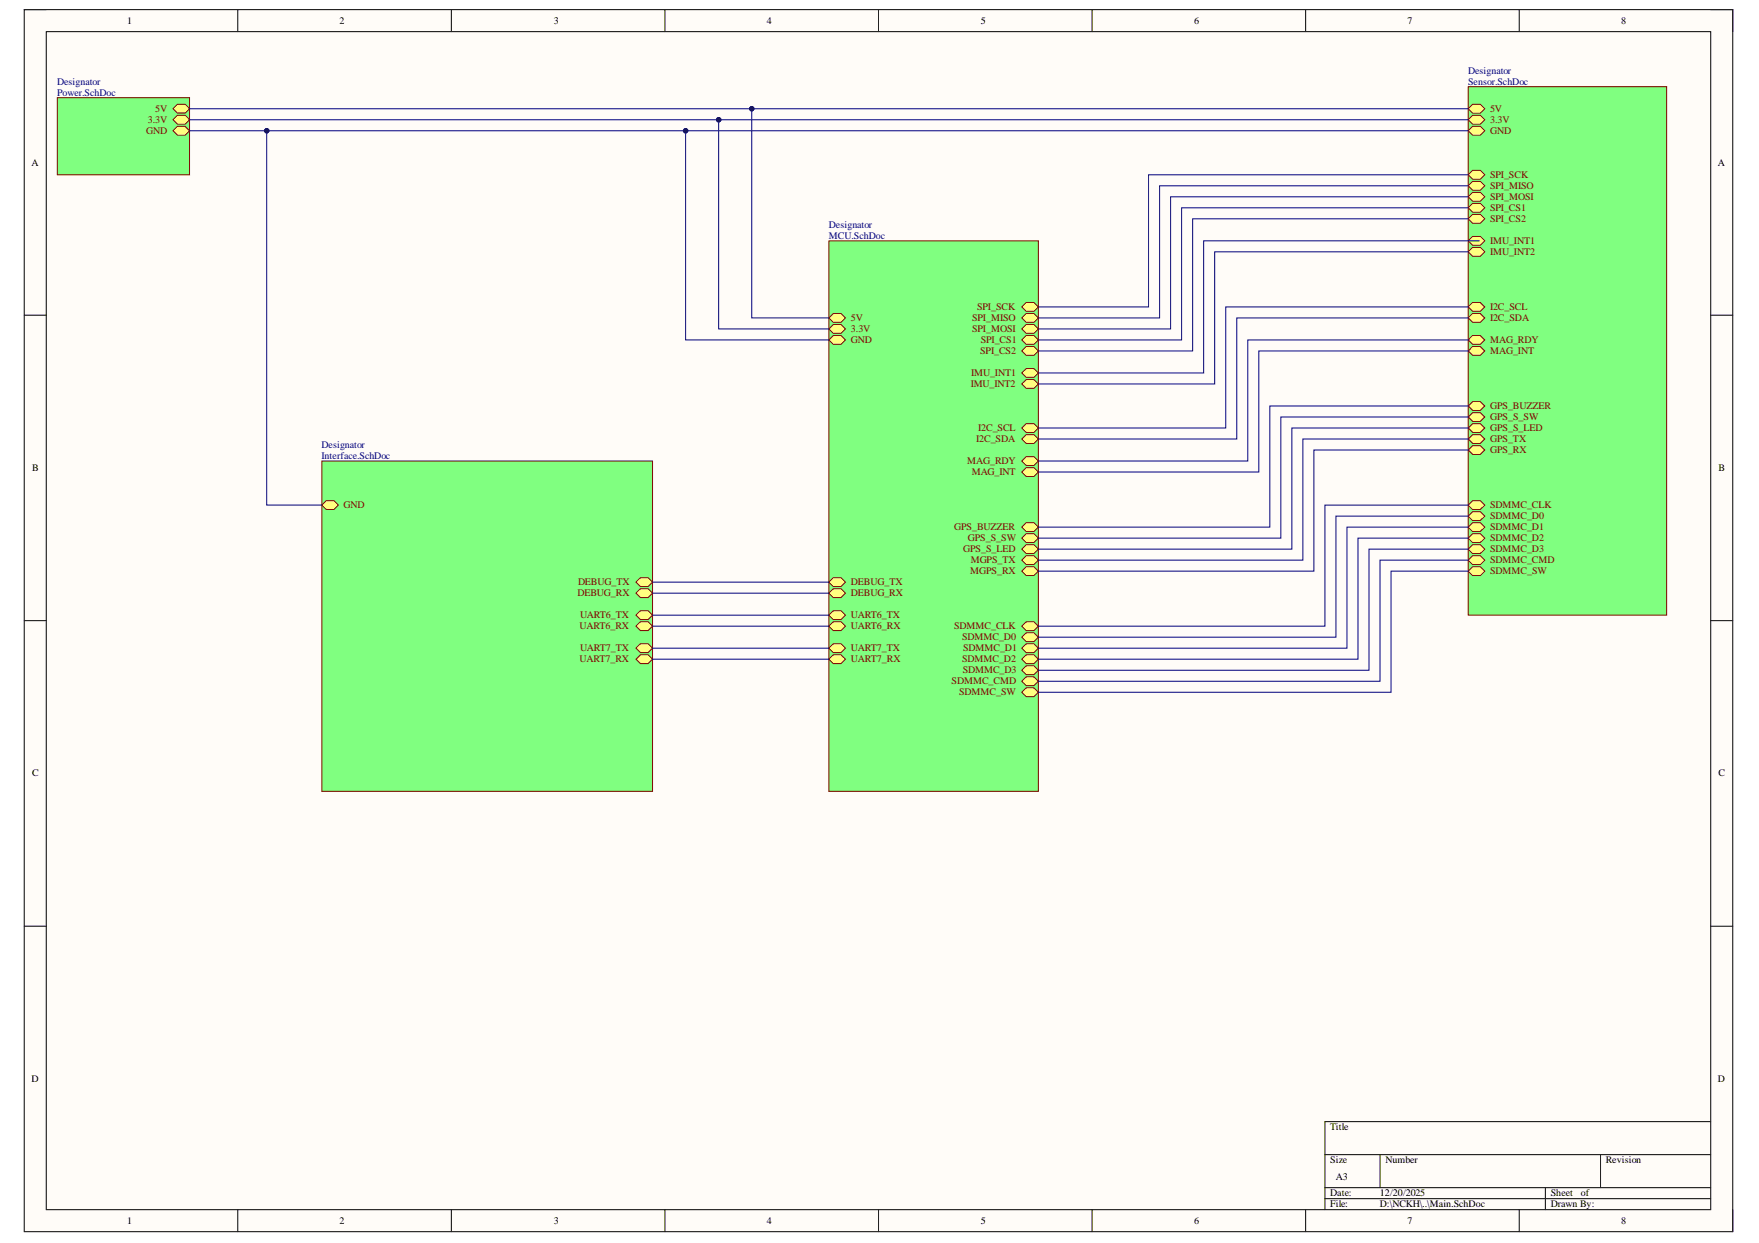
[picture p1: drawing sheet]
<svg xmlns="http://www.w3.org/2000/svg" width="297mm" height="210mm" viewBox="0 0 297 210" stroke-linecap="round" stroke-linejoin="round" font-family="sans-serif">
<path d="M4.1 1.6h288.5v206.4h-288.5z" fill-rule="evenodd" fill="#fffcf8"/>
<path d="M4.1 1.6h288.5v206.4h-288.5z" fill="none" stroke="#000" stroke-width=".17"/>
<path d="M7.8 5.3h281.1v199h-281.1z" fill-rule="evenodd" fill="#fffcf8"/>
<g fill="none" stroke="#000" stroke-width=".17">
<path d="M4.1 1.6h3.7M7.8 5.3h281.1v199h-281.1zM40.2 1.6v3.7M76.2 1.6v3.7M112.3 1.6v3.7M148.3 1.6v3.7M184.4 1.6v3.7M220.5 1.6v3.7M256.5 1.6v3.7M288.9 1.6h3.7v3.7M4.1 53.2h3.7M288.9 53.2h3.7"/>
<path d="M4.1 104.8h3.7M288.9 104.8h3.7M4.1 156.4h3.7M288.9 156.4h3.7M223.7 195h65.2M233 195v5.6M270.3 195v5.6M288.9 189.4h-65.2v14.9M40.2 204.3v3.7M76.2 204.3v3.7M112.3 204.3v3.7M148.4 204.3v3.7"/>
<path d="M184.4 204.3v3.7M220.5 204.3v3.7M223.7 200.6h65.2M223.7 202.4h65.2M256.5 204.3v3.7M261 200.6v3.7M292.6 204.3v3.7"/>
</g>
<path d="M140 40.7h35.3v92.9h-35.3z" fill-rule="evenodd" fill="#80ff80"/>
<path d="M140 40.7h35.3v92.9h-35.3z" fill="none" stroke="#800000" stroke-width=".17"/>
<path d="M172.5 64.8l.8-.7h1.3l.7 .7-.7 .8h-1.3z" fill-rule="evenodd" fill="#ffff80"/>
<path d="M172.5 64.8l.8-.7h1.3l.7 .7-.7 .8h-1.3z" fill="none" stroke="#800000" stroke-width=".17"/>
<path d="M172.5 96.4l.8-.7h1.3l.7 .7-.7 .8h-1.3z" fill-rule="evenodd" fill="#ffff80"/>
<path d="M172.5 96.4l.8-.7h1.3l.7 .7-.7 .8h-1.3z" fill="none" stroke="#800000" stroke-width=".17"/>
<path d="M172.5 94.6l.8-.8h1.3l.7 .8-.7 .7h-1.3z" fill-rule="evenodd" fill="#ffff80"/>
<path d="M172.5 94.6l.8-.8h1.3l.7 .8-.7 .7h-1.3z" fill="none" stroke="#800000" stroke-width=".17"/>
<path d="M172.5 77.9l.8-.8h1.3l.7 .8-.7 .7h-1.3z" fill-rule="evenodd" fill="#ffff80"/>
<path d="M172.5 77.9l.8-.8h1.3l.7 .8-.7 .7h-1.3z" fill="none" stroke="#800000" stroke-width=".17"/>
<path d="M172.5 79.7l.8-.7h1.3l.7 .7-.7 .8h-1.3z" fill-rule="evenodd" fill="#ffff80"/>
<path d="M172.5 79.7l.8-.7h1.3l.7 .7-.7 .8h-1.3z" fill="none" stroke="#800000" stroke-width=".17"/>
<path d="M140 57.4l.7-.7h1.3l.8 .7-.8 .7h-1.3z" fill-rule="evenodd" fill="#ffff80"/>
<path d="M140 57.4l.7-.7h1.3l.8 .7-.8 .7h-1.3z" fill="none" stroke="#800000" stroke-width=".17"/>
<path d="M140 55.5l.7-.7h1.3l.8 .7-.8 .8h-1.3z" fill-rule="evenodd" fill="#ffff80"/>
<path d="M140 55.5l.7-.7h1.3l.8 .7-.8 .8h-1.3z" fill="none" stroke="#800000" stroke-width=".17"/>
<path d="M140 53.7l.7-.8h1.3l.8 .8-.8 .7h-1.3z" fill-rule="evenodd" fill="#ffff80"/>
<path d="M140 53.7l.7-.8h1.3l.8 .8-.8 .7h-1.3z" fill="none" stroke="#800000" stroke-width=".17"/>
<path d="M172.5 57.4l.8-.7h1.3l.7 .7-.7 .7h-1.3z" fill-rule="evenodd" fill="#ffff80"/>
<path d="M172.5 57.4l.8-.7h1.3l.7 .7-.7 .7h-1.3z" fill="none" stroke="#800000" stroke-width=".17"/>
<path d="M172.5 51.8l.8-.7h1.3l.7 .7-.7 .8h-1.3z" fill-rule="evenodd" fill="#ffff80"/>
<path d="M172.5 51.8l.8-.7h1.3l.7 .7-.7 .8h-1.3z" fill="none" stroke="#800000" stroke-width=".17"/>
<path d="M172.5 53.7l.8-.8h1.3l.7 .8-.7 .7h-1.3z" fill-rule="evenodd" fill="#ffff80"/>
<path d="M172.5 53.7l.8-.8h1.3l.7 .8-.7 .7h-1.3z" fill="none" stroke="#800000" stroke-width=".17"/>
<path d="M172.5 55.5l.8-.7h1.3l.7 .7-.7 .8h-1.3z" fill-rule="evenodd" fill="#ffff80"/>
<path d="M172.5 55.5l.8-.7h1.3l.7 .7-.7 .8h-1.3z" fill="none" stroke="#800000" stroke-width=".17"/>
<path d="M172.5 74.1l.8-.7h1.3l.7 .7-.7 .8h-1.3z" fill-rule="evenodd" fill="#ffff80"/>
<path d="M172.5 74.1l.8-.7h1.3l.7 .7-.7 .8h-1.3z" fill="none" stroke="#800000" stroke-width=".17"/>
<path d="M172.5 72.3l.8-.8h1.3l.7 .8-.7 .7h-1.3z" fill-rule="evenodd" fill="#ffff80"/>
<path d="M172.5 72.3l.8-.8h1.3l.7 .8-.7 .7h-1.3z" fill="none" stroke="#800000" stroke-width=".17"/>
<path d="M140 111.3l.7-.7h1.3l.8 .7-.8 .8h-1.3z" fill-rule="evenodd" fill="#ffff80"/>
<path d="M140 111.3l.7-.7h1.3l.8 .7-.8 .8h-1.3z" fill="none" stroke="#800000" stroke-width=".17"/>
<path d="M140 105.7l.7-.7h1.3l.8 .7-.8 .8h-1.3z" fill-rule="evenodd" fill="#ffff80"/>
<path d="M140 105.7l.7-.7h1.3l.8 .7-.8 .8h-1.3z" fill="none" stroke="#800000" stroke-width=".17"/>
<path d="M140 103.9l.7-.8h1.3l.8 .8-.8 .7h-1.3z" fill-rule="evenodd" fill="#ffff80"/>
<path d="M140 103.9l.7-.8h1.3l.8 .8-.8 .7h-1.3z" fill="none" stroke="#800000" stroke-width=".17"/>
<path d="M172.5 89l.8-.7h1.3l.7 .7-.7 .8h-1.3z" fill-rule="evenodd" fill="#ffff80"/>
<path d="M172.5 89l.8-.7h1.3l.7 .7-.7 .8h-1.3z" fill="none" stroke="#800000" stroke-width=".17"/>
<path d="M140 109.5l.7-.8h1.3l.8 .8-.8 .7h-1.3z" fill-rule="evenodd" fill="#ffff80"/>
<path d="M140 109.5l.7-.8h1.3l.8 .8-.8 .7h-1.3z" fill="none" stroke="#800000" stroke-width=".17"/>
<path d="M172.5 90.9l.8-.8h1.3l.7 .8-.7 .7h-1.3z" fill-rule="evenodd" fill="#ffff80"/>
<path d="M172.5 90.9l.8-.8h1.3l.7 .8-.7 .7h-1.3z" fill="none" stroke="#800000" stroke-width=".17"/>
<path d="M140 98.3l.7-.7h1.3l.8 .7-.8 .7h-1.3z" fill-rule="evenodd" fill="#ffff80"/>
<path d="M140 98.3l.7-.7h1.3l.8 .7-.8 .7h-1.3z" fill="none" stroke="#800000" stroke-width=".17"/>
<path d="M140 100.2l.7-.8h1.3l.8 .8-.8 .7h-1.3z" fill-rule="evenodd" fill="#ffff80"/>
<path d="M140 100.2l.7-.8h1.3l.8 .8-.8 .7h-1.3z" fill="none" stroke="#800000" stroke-width=".17"/>
<path d="M172.5 59.3l.8-.8h1.3l.7 .8-.7 .7h-1.3z" fill-rule="evenodd" fill="#ffff80"/>
<path d="M172.5 59.3l.8-.8h1.3l.7 .8-.7 .7h-1.3z" fill="none" stroke="#800000" stroke-width=".17"/>
<path d="M172.5 63l.8-.8h1.3l.7 .8-.7 .7h-1.3z" fill-rule="evenodd" fill="#ffff80"/>
<path d="M172.5 63l.8-.8h1.3l.7 .8-.7 .7h-1.3z" fill="none" stroke="#800000" stroke-width=".17"/>
<path d="M172.5 92.7l.8-.7h1.3l.7 .7-.7 .8h-1.3z" fill-rule="evenodd" fill="#ffff80"/>
<path d="M172.5 92.7l.8-.7h1.3l.7 .7-.7 .8h-1.3z" fill="none" stroke="#800000" stroke-width=".17"/>
<path d="M172.5 107.6l.8-.7h1.3l.7 .7-.7 .7h-1.3z" fill-rule="evenodd" fill="#ffff80"/>
<path d="M172.5 107.6l.8-.7h1.3l.7 .7-.7 .7h-1.3z" fill="none" stroke="#800000" stroke-width=".17"/>
<path d="M172.5 109.5l.8-.8h1.3l.7 .8-.7 .7h-1.3z" fill-rule="evenodd" fill="#ffff80"/>
<path d="M172.5 109.5l.8-.8h1.3l.7 .8-.7 .7h-1.3z" fill="none" stroke="#800000" stroke-width=".17"/>
<path d="M172.5 105.7l.8-.7h1.3l.7 .7-.7 .8h-1.3z" fill-rule="evenodd" fill="#ffff80"/>
<path d="M172.5 105.7l.8-.7h1.3l.7 .7-.7 .8h-1.3z" fill="none" stroke="#800000" stroke-width=".17"/>
<path d="M172.5 113.2l.8-.8h1.3l.7 .8-.7 .7h-1.3z" fill-rule="evenodd" fill="#ffff80"/>
<path d="M172.5 113.2l.8-.8h1.3l.7 .8-.7 .7h-1.3z" fill="none" stroke="#800000" stroke-width=".17"/>
<path d="M172.5 111.3l.8-.7h1.3l.7 .7-.7 .8h-1.3z" fill-rule="evenodd" fill="#ffff80"/>
<path d="M172.5 111.3l.8-.7h1.3l.7 .7-.7 .8h-1.3z" fill="none" stroke="#800000" stroke-width=".17"/>
<path d="M172.5 115l.8-.7h1.3l.7 .7-.7 .8h-1.3z" fill-rule="evenodd" fill="#ffff80"/>
<path d="M172.5 115l.8-.7h1.3l.7 .7-.7 .8h-1.3z" fill="none" stroke="#800000" stroke-width=".17"/>
<path d="M172.5 116.9l.8-.7h1.3l.7 .7-.7 .7h-1.3z" fill-rule="evenodd" fill="#ffff80"/>
<path d="M172.5 116.9l.8-.7h1.3l.7 .7-.7 .7h-1.3z" fill="none" stroke="#800000" stroke-width=".17"/>
<path d="M9.7 16.5h22.3v13h-22.3z" fill-rule="evenodd" fill="#80ff80"/>
<path d="M9.7 16.5h22.3v13h-22.3z" fill="none" stroke="#800000" stroke-width=".17"/>
<path d="M29.2 22.1l.8-.8h1.3l.7 .8-.7 .7h-1.3z" fill-rule="evenodd" fill="#ffff80"/>
<path d="M29.2 22.1l.8-.8h1.3l.7 .8-.7 .7h-1.3z" fill="none" stroke="#800000" stroke-width=".17"/>
<path d="M29.2 20.2l.8-.7h1.3l.7 .7-.7 .8h-1.3z" fill-rule="evenodd" fill="#ffff80"/>
<path d="M29.2 20.2l.8-.7h1.3l.7 .7-.7 .8h-1.3z" fill="none" stroke="#800000" stroke-width=".17"/>
<path d="M29.2 18.4l.8-.8h1.3l.7 .8-.7 .7h-1.3z" fill-rule="evenodd" fill="#ffff80"/>
<path d="M29.2 18.4l.8-.8h1.3l.7 .8-.7 .7h-1.3z" fill="none" stroke="#800000" stroke-width=".17"/>
<path d="M247.9 14.6h33.5v89.3h-33.5z" fill-rule="evenodd" fill="#80ff80"/>
<path d="M247.9 14.6h33.5v89.3h-33.5z" fill="none" stroke="#800000" stroke-width=".17"/>
<path d="M248.7 58.5h1.3l.7 .8-.7 .7h-1.3l-.8-.7z" fill-rule="evenodd" fill="#ffff80"/>
<path d="M248.7 58.5h1.3l.7 .8-.7 .7h-1.3l-.8-.7z" fill="none" stroke="#800000" stroke-width=".17"/>
<path d="M247.9 33.2l.8-.7h1.3l.7 .7-.7 .8h-1.3z" fill-rule="evenodd" fill="#ffff80"/>
<path d="M247.9 33.2l.8-.7h1.3l.7 .7-.7 .8h-1.3z" fill="none" stroke="#800000" stroke-width=".17"/>
<path d="M247.9 31.4l.8-.8h1.3l.7 .8-.7 .7h-1.3z" fill-rule="evenodd" fill="#ffff80"/>
<path d="M247.9 31.4l.8-.8h1.3l.7 .8-.7 .7h-1.3z" fill="none" stroke="#800000" stroke-width=".17"/>
<path d="M247.9 42.5l.8-.7h1.3l.7 .7-.7 .8h-1.3z" fill-rule="evenodd" fill="#ffff80"/>
<path d="M247.9 42.5l.8-.7h1.3l.7 .7-.7 .8h-1.3z" fill="none" stroke="#800000" stroke-width=".17"/>
<path d="M248.7 51.1h1.3l.7 .7-.7 .8h-1.3l-.8-.8z" fill-rule="evenodd" fill="#ffff80"/>
<path d="M248.7 51.1h1.3l.7 .7-.7 .8h-1.3l-.8-.8z" fill="none" stroke="#800000" stroke-width=".17"/>
<path d="M248.7 28.8h1.3l.7 .7-.7 .8h-1.3l-.8-.8z" fill-rule="evenodd" fill="#ffff80"/>
<path d="M248.7 28.8h1.3l.7 .7-.7 .8h-1.3l-.8-.8z" fill="none" stroke="#800000" stroke-width=".17"/>
<path d="M248.7 52.9h1.3l.7 .8-.7 .7h-1.3l-.8-.7z" fill-rule="evenodd" fill="#ffff80"/>
<path d="M248.7 52.9h1.3l.7 .8-.7 .7h-1.3l-.8-.7z" fill="none" stroke="#800000" stroke-width=".17"/>
<path d="M248.7 56.7h1.3l.7 .7-.7 .7h-1.3l-.8-.7z" fill-rule="evenodd" fill="#ffff80"/>
<path d="M248.7 56.7h1.3l.7 .7-.7 .7h-1.3l-.8-.7z" fill="none" stroke="#800000" stroke-width=".17"/>
<path d="M247.9 74.1l.8-.7h1.3l.7 .7-.7 .8h-1.3z" fill-rule="evenodd" fill="#ffff80"/>
<path d="M247.9 74.1l.8-.7h1.3l.7 .7-.7 .8h-1.3z" fill="none" stroke="#800000" stroke-width=".17"/>
<path d="M247.9 76l.8-.7h1.3l.7 .7-.7 .7h-1.3z" fill-rule="evenodd" fill="#ffff80"/>
<path d="M247.9 76l.8-.7h1.3l.7 .7-.7 .7h-1.3z" fill="none" stroke="#800000" stroke-width=".17"/>
<path d="M247.9 37l.8-.8h1.3l.7 .8-.7 .7h-1.3z" fill-rule="evenodd" fill="#ffff80"/>
<path d="M247.9 37l.8-.8h1.3l.7 .8-.7 .7h-1.3z" fill="none" stroke="#800000" stroke-width=".17"/>
<path d="M248.7 17.6h1.3l.7 .8-.7 .7h-1.3l-.8-.7z" fill-rule="evenodd" fill="#ffff80"/>
<path d="M248.7 17.6h1.3l.7 .8-.7 .7h-1.3l-.8-.7z" fill="none" stroke="#800000" stroke-width=".17"/>
<path d="M248.7 21.3h1.3l.7 .8-.7 .7h-1.3l-.8-.7z" fill-rule="evenodd" fill="#ffff80"/>
<path d="M248.7 21.3h1.3l.7 .8-.7 .7h-1.3l-.8-.7z" fill="none" stroke="#800000" stroke-width=".17"/>
<path d="M248.7 19.5h1.3l.7 .7-.7 .8h-1.3l-.8-.8z" fill-rule="evenodd" fill="#ffff80"/>
<path d="M248.7 19.5h1.3l.7 .7-.7 .8h-1.3l-.8-.8z" fill="none" stroke="#800000" stroke-width=".17"/>
<path d="M247.9 70.4l.8-.7h1.3l.7 .7-.7 .8h-1.3z" fill-rule="evenodd" fill="#ffff80"/>
<path d="M247.9 70.4l.8-.7h1.3l.7 .7-.7 .8h-1.3z" fill="none" stroke="#800000" stroke-width=".17"/>
<path d="M247.9 72.3l.8-.8h1.3l.7 .8-.7 .7h-1.3z" fill-rule="evenodd" fill="#ffff80"/>
<path d="M247.9 72.3l.8-.8h1.3l.7 .8-.7 .7h-1.3z" fill="none" stroke="#800000" stroke-width=".17"/>
<path d="M247.9 68.6l.8-.8h1.3l.7 .8-.7 .7h-1.3z" fill-rule="evenodd" fill="#ffff80"/>
<path d="M247.9 68.6l.8-.8h1.3l.7 .8-.7 .7h-1.3z" fill="none" stroke="#800000" stroke-width=".17"/>
<path d="M248.7 84.5h1.3l.7 .8-.7 .7h-1.3l-.8-.7z" fill-rule="evenodd" fill="#ffff80"/>
<path d="M248.7 84.5h1.3l.7 .8-.7 .7h-1.3l-.8-.7z" fill="none" stroke="#800000" stroke-width=".17"/>
<path d="M248.7 86.4h1.3l.7 .8-.7 .7h-1.3l-.8-.7z" fill-rule="evenodd" fill="#ffff80"/>
<path d="M248.7 86.4h1.3l.7 .8-.7 .7h-1.3l-.8-.7z" fill="none" stroke="#800000" stroke-width=".17"/>
<path d="M248.7 88.3h1.3l.7 .7-.7 .8h-1.3l-.8-.8z" fill-rule="evenodd" fill="#ffff80"/>
<path d="M248.7 88.3h1.3l.7 .7-.7 .8h-1.3l-.8-.8z" fill="none" stroke="#800000" stroke-width=".17"/>
<path d="M248.7 90.1h1.3l.7 .8-.7 .7h-1.3l-.8-.7z" fill-rule="evenodd" fill="#ffff80"/>
<path d="M248.7 90.1h1.3l.7 .8-.7 .7h-1.3l-.8-.7z" fill="none" stroke="#800000" stroke-width=".17"/>
<path d="M248.7 92h1.3l.7 .7-.7 .8h-1.3l-.8-.8z" fill-rule="evenodd" fill="#ffff80"/>
<path d="M248.7 92h1.3l.7 .7-.7 .8h-1.3l-.8-.8z" fill="none" stroke="#800000" stroke-width=".17"/>
<path d="M248.7 93.8h1.3l.7 .8-.7 .7h-1.3l-.8-.7z" fill-rule="evenodd" fill="#ffff80"/>
<path d="M248.7 93.8h1.3l.7 .8-.7 .7h-1.3l-.8-.7z" fill="none" stroke="#800000" stroke-width=".17"/>
<path d="M247.9 96.4l.8-.7h1.3l.7 .7-.7 .8h-1.3z" fill-rule="evenodd" fill="#ffff80"/>
<path d="M247.9 96.4l.8-.7h1.3l.7 .7-.7 .8h-1.3z" fill="none" stroke="#800000" stroke-width=".17"/>
<path d="M247.9 35.1l.8-.7h1.3l.7 .7-.7 .7h-1.3z" fill-rule="evenodd" fill="#ffff80"/>
<path d="M247.9 35.1l.8-.7h1.3l.7 .7-.7 .7h-1.3z" fill="none" stroke="#800000" stroke-width=".17"/>
<path d="M247.9 40.7l.8-.8h1.3l.7 .8-.7 .7h-1.3z" fill-rule="evenodd" fill="#ffff80"/>
<path d="M247.9 40.7l.8-.8h1.3l.7 .8-.7 .7h-1.3z" fill="none" stroke="#800000" stroke-width=".17"/>
<path d="M54.3 77.9h55.9v55.7h-55.9z" fill-rule="evenodd" fill="#80ff80"/>
<path d="M54.3 77.9h55.9v55.7h-55.9z" fill="none" stroke="#800000" stroke-width=".17"/>
<path d="M54.3 85.3l.8-.8h1.3l.7 .8-.7 .7h-1.3z" fill-rule="evenodd" fill="#ffff80"/>
<path d="M54.3 85.3l.8-.8h1.3l.7 .8-.7 .7h-1.3z" fill="none" stroke="#800000" stroke-width=".17"/>
<path d="M107.4 98.3l.7-.7h1.3l.8 .7-.8 .7h-1.3z" fill-rule="evenodd" fill="#ffff80"/>
<path d="M107.4 98.3l.7-.7h1.3l.8 .7-.8 .7h-1.3z" fill="none" stroke="#800000" stroke-width=".17"/>
<path d="M107.4 100.2l.7-.8h1.3l.8 .8-.8 .7h-1.3z" fill-rule="evenodd" fill="#ffff80"/>
<path d="M107.4 100.2l.7-.8h1.3l.8 .8-.8 .7h-1.3z" fill="none" stroke="#800000" stroke-width=".17"/>
<path d="M107.4 103.9l.7-.8h1.3l.8 .8-.8 .7h-1.3z" fill-rule="evenodd" fill="#ffff80"/>
<path d="M107.4 103.9l.7-.8h1.3l.8 .8-.8 .7h-1.3z" fill="none" stroke="#800000" stroke-width=".17"/>
<path d="M107.4 105.7l.7-.7h1.3l.8 .7-.8 .8h-1.3z" fill-rule="evenodd" fill="#ffff80"/>
<path d="M107.4 105.7l.7-.7h1.3l.8 .7-.8 .8h-1.3z" fill="none" stroke="#800000" stroke-width=".17"/>
<path d="M107.4 109.5l.7-.8h1.3l.8 .8-.8 .7h-1.3z" fill-rule="evenodd" fill="#ffff80"/>
<path d="M107.4 109.5l.7-.8h1.3l.8 .8-.8 .7h-1.3z" fill="none" stroke="#800000" stroke-width=".17"/>
<path d="M107.4 111.3l.7-.7h1.3l.8 .7-.8 .8h-1.3z" fill-rule="evenodd" fill="#ffff80"/>
<path d="M107.4 111.3l.7-.7h1.3l.8 .7-.8 .8h-1.3z" fill="none" stroke="#800000" stroke-width=".17"/>
<path d="M126.9 18.4v35.3h13.1" fill="none" stroke="#000080" stroke-width=".17"/>
<circle cx="126.9" cy="18.4" r=".37" fill="#000080"/>
<g fill="none" stroke="#000080" stroke-width=".17">
<path d="M121.4 20.2v35.3h18.6"/>
<circle cx="126.9" cy="18.4" r=".37"/>
</g>
<circle cx="121.4" cy="20.2" r=".37" fill="#000080"/>
<g fill="none" stroke="#000080" stroke-width=".17">
<path d="M115.8 22.1v35.3h24.2"/>
<circle cx="121.4" cy="20.2" r=".37"/>
</g>
<circle cx="115.8" cy="22.1" r=".37" fill="#000080"/>
<g fill="none" stroke="#000080" stroke-width=".17">
<path d="M45 22.1v63.2h9.3"/>
<circle cx="115.8" cy="22.1" r=".37"/>
</g>
<circle cx="45" cy="22.1" r=".37" fill="#000080"/>
<g fill="none" stroke="#000080" stroke-width=".17">
<path d="M32 22.1h215.9"/>
<circle cx="45" cy="22.1" r=".37"/>
</g>
<circle cx="45" cy="22.1" r=".37" fill="#000080"/>
<circle cx="45" cy="22.1" r=".37" fill="none" stroke="#000080" stroke-width=".17"/>
<circle cx="115.8" cy="22.1" r=".37" fill="#000080"/>
<g fill="none" stroke="#000080" stroke-width=".17">
<path d="M32 20.2h215.9"/>
<circle cx="115.8" cy="22.1" r=".37"/>
</g>
<circle cx="121.4" cy="20.2" r=".37" fill="#000080"/>
<g fill="none" stroke="#000080" stroke-width=".17">
<path d="M32 18.4h215.9"/>
<circle cx="121.4" cy="20.2" r=".37"/>
</g>
<circle cx="126.9" cy="18.4" r=".37" fill="#000080"/>
<g fill="none" stroke="#000080" stroke-width=".17">
<path d="M247.9 29.5h-53.9v22.3h-18.7M247.9 31.4h-52.1v22.3h-20.5M247.9 33.2h-50.2v22.3h-22.4M247.9 35.1h-48.4v22.3h-24.2M247.9 37h-46.5v22.3h-26.1M247.9 42.5h-42.8v22.3h-29.8M247.9 51.8h-40.9v20.5h-31.7M247.9 53.7h-39v20.4h-33.6M247.9 57.4h-37.2v20.5h-35.4M247.9 59.3h-35.3v20.4h-37.3M249.8 40.7h-46.5v22.3h-28M247.9 68.6h-33.5v20.4h-39.1"/>
<path d="M247.9 70.4h-31.6v20.5h-41M247.9 72.3h-29.7v20.4h-42.9M247.9 74.1h-27.9v20.5h-44.7M247.9 76h-26v20.4h-46.6M110.2 98.3h29.8M247.9 85.3h-24.2v20.4h-48.4M247.9 87.2h-22.3v20.4h-50.3M247.9 89h-20.4v20.5h-52.2M247.9 90.9h-18.6v20.4h-54M247.9 92.7h-16.7v20.5h-55.9M247.9 94.6h-14.9v20.4h-57.7M247.9 96.4h-13v20.5h-59.6"/>
<path d="M110.2 100.2h29.8M110.2 103.9h29.8M110.2 105.7h29.8M110.2 109.5h29.8M110.2 111.3h29.8"/>
<circle cx="126.9" cy="18.4" r=".37"/>
</g>
<g font-size="1.7">
<text x="21.5" y="4.1">1</text>
<text x="57.3" y="4.1">2</text>
<text x="93.5" y="4.1">3</text>
<text x="129.5" y="4.1">4</text>
<text x="165.6" y="4.1">5</text>
<text x="201.6" y="4.1">6</text>
<text x="237.7" y="4.1">7</text>
<text x="273.8" y="4.1">8</text>
<text x="5.3" y="28">A</text>
<text x="290.1" y="28">A</text>
<text x="5.4" y="79.6">B</text>
<text x="290.2" y="79.6">B</text>
<text x="5.4" y="131.1">C</text>
<text x="290.2" y="131.1">C</text>
<text x="5.3" y="182.7">D</text>
<text x="290.1" y="182.7">D</text>
<text x="224.6" y="190.8">Title</text>
<text x="224.6" y="196.4">Size</text>
<text x="234" y="196.4">Number</text>
<text x="271.2" y="196.4">Revision</text>
<text x="224.6" y="202">Date:</text>
<text x="224.6" y="203.9">File:</text>
<text x="225.6" y="199.2">A3</text>
<text x="233" y="202">12/20/2025</text>
<text x="233" y="203.9">D:\NCKH\..\Main.SchDoc</text>
<text x="261.9" y="202">Sheet</text>
<text x="261.9" y="203.9">Drawn By:</text>
<text x="266.9" y="202">of</text>
<text x="21.5" y="206.6">1</text>
<text x="57.3" y="206.6">2</text>
<text x="93.5" y="206.6">3</text>
<text x="129.5" y="206.6">4</text>
<text x="165.6" y="206.6">5</text>
<text x="201.6" y="206.6">6</text>
<text x="237.7" y="206.6">7</text>
<text x="273.8" y="206.6">8</text>
</g>
<g font-size="1.7" fill="#000080">
<text x="9.6" y="14.3">Designator</text>
<text x="9.6" y="16.1">Power.SchDoc</text>
<text x="247.9" y="12.4">Designator</text>
<text x="247.9" y="14.3">Sensor.SchDoc</text>
<text x="140" y="38.4">Designator</text>
<text x="140" y="40.3">MCU.SchDoc</text>
<text x="54.3" y="75.6">Designator</text>
<text x="54.3" y="77.5">Interface.SchDoc</text>
</g>
<g font-size="1.7" fill="#800000">
<text x="24.7" y="22.6">GND</text>
<text x="25" y="20.8">3.3V</text>
<text x="26.2" y="18.9">5V</text>
<text x="251.6" y="18.9">5V</text>
<text x="251.6" y="22.6">GND</text>
<text x="251.6" y="20.8">3.3V</text>
<text x="251.6" y="33.8">SPI_MOSI</text>
<text x="251.6" y="31.9">SPI_MISO</text>
<text x="251.6" y="30.1">SPI_SCK</text>
<text x="251.6" y="35.7">SPI_CS1</text>
<text x="251.6" y="37.5">SPI_CS2</text>
<text x="251.6" y="41.2">IMU_INT1</text>
<text x="251.6" y="43.1">IMU_INT2</text>
<text x="165" y="52.4">SPI_SCK</text>
<text x="251.6" y="52.4">I2C_SCL</text>
<text x="143.7" y="58">GND</text>
<text x="143.7" y="56.1">3.3V</text>
<text x="143.7" y="54.2">5V</text>
<text x="164.2" y="54.2">SPI_MISO</text>
<text x="164.2" y="56.1">SPI_MOSI</text>
<text x="165.5" y="59.8">SPI_CS2</text>
<text x="165.6" y="58">SPI_CS1</text>
<text x="251.6" y="59.8">MAG_INT</text>
<text x="251.6" y="54.2">I2C_SDA</text>
<text x="251.6" y="58">MAG_RDY</text>
<text x="163.9" y="65.4">IMU_INT2</text>
<text x="164" y="63.5">IMU_INT1</text>
<text x="251.6" y="71">GPS_S_SW</text>
<text x="251.6" y="69.1">GPS_BUZZER</text>
<text x="164.8" y="74.7">I2C_SDA</text>
<text x="165.2" y="72.8">I2C_SCL</text>
<text x="251.6" y="74.7">GPS_TX</text>
<text x="251.6" y="76.5">GPS_RX</text>
<text x="251.6" y="72.8">GPS_S_LED</text>
<text x="163.3" y="78.4">MAG_RDY</text>
<text x="164.1" y="80.3">MAG_INT</text>
<text x="58" y="85.8">GND</text>
<text x="161.1" y="89.6">GPS_BUZZER</text>
<text x="251.6" y="85.8">SDMMC_CLK</text>
<text x="251.6" y="87.7">SDMMC_D0</text>
<text x="251.6" y="89.6">SDMMC_D1</text>
<text x="162.6" y="93.3">GPS_S_LED</text>
<text x="163.4" y="91.4">GPS_S_SW</text>
<text x="163.9" y="95.1">MGPS_TX</text>
<text x="251.6" y="91.4">SDMMC_D2</text>
<text x="251.6" y="93.3">SDMMC_D3</text>
<text x="251.6" y="95.1">SDMMC_CMD</text>
<text x="97.5" y="100.7">DEBUG_RX</text>
<text x="97.6" y="98.8">DEBUG_TX</text>
<text x="143.7" y="98.8">DEBUG_TX</text>
<text x="143.7" y="100.7">DEBUG_RX</text>
<text x="163.8" y="97">MGPS_RX</text>
<text x="251.6" y="97">SDMMC_SW</text>
<text x="97.9" y="106.3">UART6_RX</text>
<text x="97.9" y="104.4">UART6_TX</text>
<text x="143.7" y="106.3">UART6_RX</text>
<text x="143.7" y="104.4">UART6_TX</text>
<text x="161.1" y="106.3">SDMMC_CLK</text>
<text x="97.9" y="111.9">UART7_RX</text>
<text x="97.9" y="110">UART7_TX</text>
<text x="143.7" y="111.9">UART7_RX</text>
<text x="143.7" y="110">UART7_TX</text>
<text x="162.5" y="108.1">SDMMC_D0</text>
<text x="162.5" y="111.9">SDMMC_D2</text>
<text x="162.6" y="113.7">SDMMC_D3</text>
<text x="162.6" y="110">SDMMC_D1</text>
<text x="160.7" y="115.6">SDMMC_CMD</text>
<text x="162" y="117.4">SDMMC_SW</text>
</g>
</svg>
